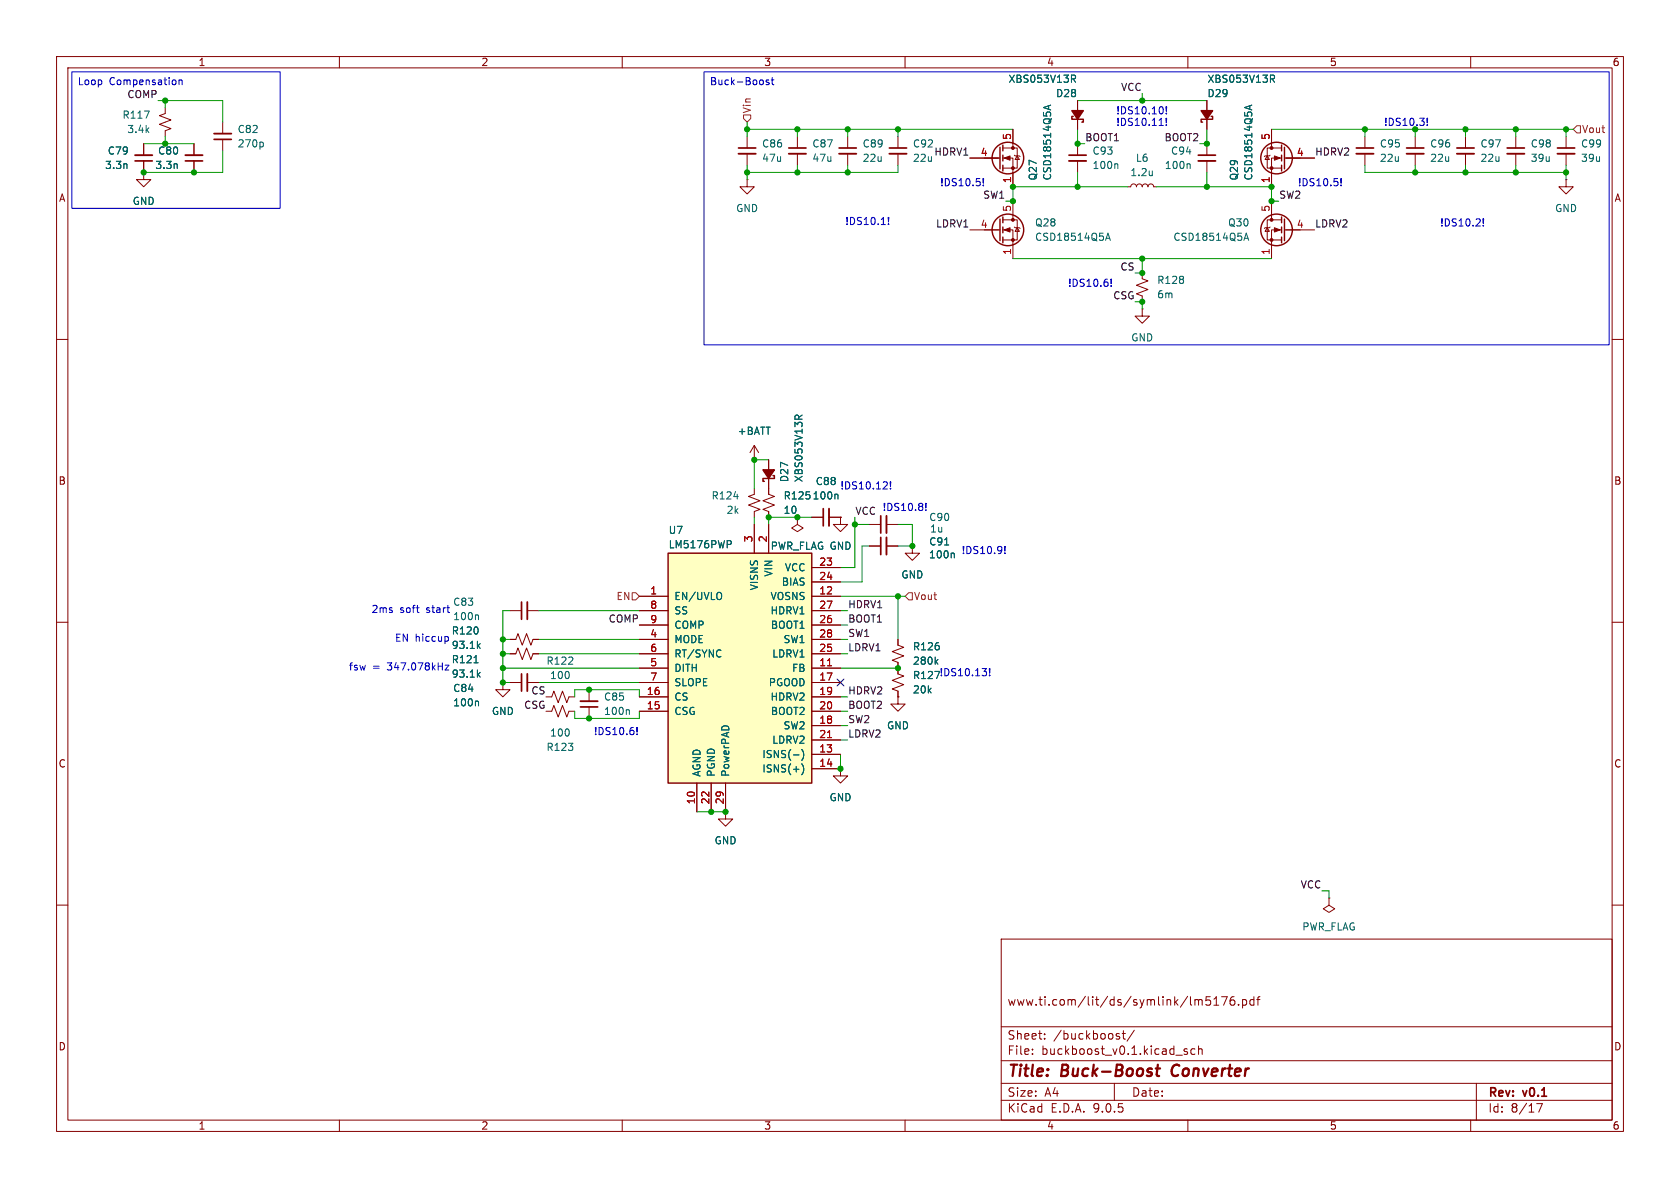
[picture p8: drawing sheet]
<svg xmlns="http://www.w3.org/2000/svg" width="297mm" height="210mm" viewBox="0 0 297 210" stroke-linecap="round" stroke-linejoin="round" font-family="sans-serif">
<g fill="none" stroke="#840000" stroke-width=".18">
<path d="M10 10h277v190h-277zM12 12h273v186h-273zM60 10v2M110 10v2M160 10v2M190.5 17.8v5.1M210 10v2M260 10v2M25.4 30.5v1.3h1.3l-1.3 1.2-1.3-1.2h1.3M25.4 30.5h.1M199.4 33h.5l.1-.3 .4-.2 .4 .2 .1 .3 .2-.3 .3-.2 .4 .2 .1 .3 .2-.3 .3-.2 .4 .2 .1 .3 .2-.3 .4-.2 .3 .2 .2 .3h.5M10 60h2"/>
<path d="M285 60h2M143.5 91.4h2M146.6 91.4h2M148.6 91.4v1.3h1.3l-1.3 1.3-1.3-1.3h1.3M148.6 91.4h.1M153.7 96.5h2M156.7 96.5h2M161.3 96.5v1.3h1.3l-1.3 1.3-1.3-1.3h1.3M161.3 96.5h.1M10 110h2M90.2 108h2M93.2 108h2"/>
<path d="M285 110h2M96.5 123.2h1l.4-1 .8 2 .7-2 .8 2 .4-1h1M148.6 135.9v1.3h1.3l-1.3 1.2-1.3-1.2h1.3M148.6 135.9h.1M128.3 143.5v1.3h1.2l-1.2 1.3-1.3-1.3h1.3M128.3 143.5h.1M10 160h2M177 166h108v32h-108zM214 176.2h-.8v.7l.2-.1h.5l.1 .3v.5l-.3 .1-.5-.1M214.6 177.7h.9M214.6 176.6l.4-.4v1.5M216 176.2h1l-.7 1.5"/>
<path d="M218.2 176.2a.59 .59 0 0 0-.7 .6v.6l.1 .2 .4 .1 .2-.1 .1-.5-.1-.3h-.5l-.2 .3M219 177.6v.1M219.7 176.8l.4-.1 .3 .3v.4l-.2 .2h-.5M219.7 176.7v1.5M221.7 176.8l-.5-.1-.2 .3v.4l.1 .2h.6M221.7 176.2v1.5M222.2 176.7h.5M222.7 176.2l-.3 .2v1.3M285 160h2M60 198v2M110 198v2M160 198v2"/>
<path d="M177 194.5h108M177 191.5h108M177 187.5h108M177 181.5h108M182.5 186.3v.1M182.5 185.5v.1M184.7 183.6v.1M184.7 182.8v.1M197 191.5v3M197.5 183.2l.4 .1 .1 .2-.3 .2h-.2M197.5 182.7l.4 .1M198.4 182.7h.6"/>
<path d="M198.6 182.2v1.3l.4 .2M200.5 182.1l-1.3 2M209.9 185.5l-.4-.1-.2 .2 .1 .2 .5 .2v.3h-.6M210 198v2M211.2 185.5l-.4-.1-.3 .3v.4l.2 .2h.5M211.9 185.5l.2-.1 .4 .1v.9M211.9 184.9v1.5M260 198v2M261 191.5v6.5M271.7 195.1h1l-.7 1.5"/>
</g>
<path d="M204.3 188.9h.8M204.7 188.2l-.2 1.7 .1 .2 .3 .1M207.4 188.5a1.27 1.27 0 0 0 0 1.6" fill="none" stroke="#840000" stroke-width=".4"/>
<path d="M145.5 89.9v3.1M155.7 95v3M92.2 106.4v3.1" fill="none" stroke="#840000" stroke-width=".3"/>
<path d="M146.6 89.9v3.1M156.7 95v3M93.2 106.4v3.1" fill="none" stroke="#840000" stroke-width=".33"/>
<path d="M189.4 13.3h.5l.2 .2-.1 .4h-.6M189.7 13.9l.4 .6M203.7 30.2v.9M203.7 30.9v.1M148 87.4l.1 .1v.7M167 96.3h.7M168.5 97.8l.2 .2v.6M84.4 108.7l.2 .2v.6" fill="none" stroke="#006464" stroke-width=".18"/>
<path d="M189.7 20.6h-.2v.5h2v.5h-.2" fill="none" stroke="#840000" stroke-width=".25"/>
<path d="M189.5 19.6h2l-1 1.5z" fill="#840000" stroke="#840000" stroke-width=".25"/>
<path d="M118.1 97.8h25.4v40.6h-25.4z" fill="#ffffc2"/>
<g fill="none" stroke="#840000" stroke-width=".25">
<path d="M176.8 26v3.8M176.8 38.7v3.8M177.3 25.7v1M177.3 27.4v1M177.3 29.2v1M177.3 38.4v1M214.1 20.6h.3v.5h-2.1v.5h.3M226.6 25.7v1M226.6 27.4v1M226.6 29.2v1M226.6 38.4v1M227.1 26v3.8"/>
<path d="M227.1 38.7v3.8M177.3 40.1v1M177.3 41.9v1M226.6 40.1v1M226.6 41.9v1M118.1 97.8h25.4v40.6h-25.4zM136.7 84.1h.2v.5h-2v.5h.2"/>
<circle cx="178.2" cy="27.9" r="2.79"/>
<circle cx="225.7" cy="27.9" r="2.79"/>
<circle cx="178.2" cy="40.6" r="2.79"/>
<circle cx="225.7" cy="40.6" r="2.79"/>
</g>
<g fill="none" stroke="#840000" stroke-width=".18">
<path d="M29.2 19.1v1l-1 .3 2 .8-2 .8 2 .7-1 .4v1M190.5 17.8v1.8M213.4 17.8v5.1M25.4 30.5h.1M25.4 25.4v2M25.4 28.4v2.1M34.3 25.4v2M34.3 28.4v2.1M39.4 21.6v2M39.4 24.6v2.1M132.1 31.8v1.2h1.2l-1.2 1.3-1.3-1.3h1.3M132.1 31.8h.1"/>
<path d="M132.1 24.1v2.1M132.1 27.2v2M141 24.1v2.1M141 27.2v2M149.9 24.1v2.1M149.9 27.2v2M158.7 24.1v2.1M158.7 27.2v2M171.4 27.9h5.4M177.3 26.2h2.5v3.5h-2.5M177.3 27.9h1.8v5.1M177.3 38.9h2.5v3.5h-2.5"/>
<path d="M179.1 22.9v3.3M179.1 35.6v3.3M179.3 27.4l.2 .2h.7l.1 .1M179.8 27.6l.4 .6h-.7zM190.5 21.1v1.8M190.5 25.4v2M190.5 28.4v2.1M213.4 25.4v2M213.4 28.4v2.1M224 27.6l.4 .6h-.8zM224.5 27.4l-.1 .2h-.8l-.1 .1M224.8 22.9v3.3"/>
<path d="M224.8 35.6v3.3M226.6 26.2h-2.6v3.5h2.6M226.6 27.9h-1.8v5.1M226.6 38.9h-2.6v3.5h2.6M227.1 27.9h5.3M241.3 24.1v2.1M241.3 27.2v2M250.2 24.1v2.1M250.2 27.2v2M259.1 24.1v2.1M259.1 27.2v2M268 24.1v2.1"/>
<path d="M268 27.2v2M276.9 31.8v1.2h1.2l-1.2 1.3-1.3-1.3h1.3M276.9 31.8h.1M276.9 24.1v2.1M276.9 27.2v2M171.4 40.6h5.4M177.3 40.6h1.8v5.1M179.3 40.1l.2 .2h.7l.1 .1M179.8 40.3l.4 .6h-.7zM201.9 54.6v1.3h1.3l-1.3 1.3-1.2-1.3h1.2M201.9 54.6h.1M201.9 48.3v1l1 .4-2 .7 2 .8-2 .7 1 .4v1"/>
<path d="M224 40.3l.4 .6h-.8zM224.5 40.1l-.1 .2h-.8l-.1 .1M226.6 40.6h-1.8v5.1M227.1 40.6h5.3M133.3 78.7v2.6M133.3 78.7l-.7 1.3M133.3 78.7l.8 1.3M133.3 81.3h.1M133.3 86.4v1l-1 .4 2.1 .7-2.1 .8 2.1 .7-1.1 .4v1M133.3 92.7v5.1M135.9 81.3v6.1l1 .4-2 .7 2 .8-2 .7 1 .4v1M135.9 92.7v5.1"/>
<path d="M141 91.4v1.3l1 .6-1 .7-1-.7 1-.6M141 91.4h.1M143.5 91.4h2M146.6 91.4h2M148.6 91.4h.1M153.7 92.7h2M153.7 96.5h2M156.7 92.7h2M156.7 96.5h2M161.3 96.5h.1M90.2 113h1l.4-1 .7 2 .8-2 .8 2 .3-1h1M90.2 115.6h1l.4-1 .7 2 .8-2 .8 2 .3-1h1"/>
<path d="M113 105.4h5.1M113 108h5.1M113 110.5h5.1M113 113h5.1M113 115.6h5.1M113 118.1h5.1M143.5 105.4h5.1M143.5 108h5.1M143.5 110.5h5.1M143.5 113h5.1M143.5 115.6h5.1M143.5 118.1h5.1"/>
<path d="M143.5 100.3h5.1M143.5 102.9h5.1M158.7 113v1l1.1 .4-2.1 .8 2.1 .8-2.1 .7 1 .4v2l1.1 .4-2.1 .8 2.1 .7-2.1 .8 1 .4v1M88.9 120.7v1.2h1.3l-1.3 1.3-1.3-1.3h1.3M88.9 120.7h.1M90.2 120.7h2M93.2 120.7h2M96.5 125.7h1l.4-1 .8 2 .7-2 .8 2 .4-1h1M104.1 121.9v2.1M104.1 125v2M113 120.7h5.1M113 123.2h5.1"/>
<path d="M113 125.7h5.1M123.2 138.4v5.1M125.7 138.4v5.1M128.3 138.4v5.1M143.5 120.7h5.1M143.5 123.2h5.1M143.5 125.7h5.1M143.5 128.3h5.1M143.5 130.8h5.1M143.5 133.4h5.1M143.5 135.9h5.1M148.6 135.9h.1"/>
<path d="M158.7 123.2v1.3h1.3l-1.3 1.2-1.2-1.2h1.2M158.7 123.2h.1M128.3 143.5h.1M234.9 158.8v1.2l1.1 .7-1.1 .6-1-.6 1-.7M234.9 158.8h.1"/>
</g>
<g fill="none" stroke="#006464" stroke-width=".18">
<path d="M25.5 19.6h.9l-.6 1.3M185.4 18.7v.6M185.7 18.6l-1.2 .4 1.2 .4M189.4 13.3h.5l.2 .2-.1 .4h-.6M189.7 13.9l.4 .6M220.9 18.7v.6M221.3 18.6l-1.3 .4 1.3 .4M224.6 13.3h.5l.2 .2-.1 .4h-.6M224.9 13.9l.4 .6M22.4 29v.8M31.3 29v.8M46.3 25.1l.3 .3v.3l-.3 .3"/>
<path d="M197.4 28.9l.2 .2v.7M210.2 28.9l.2 .2v.7M195.4 42.5l.5-1.3 .4 1.3M195.6 42.1h.6M219.9 42.5l.4-1.3 .4 1.3M220 42.1h.6M140.5 74.1v-.5l.3-.2 .3 .1 .1 .6M141.8 73.4l-.6 .4M129 95.6l.3 .2-.1 .3-.2 .1M129.7 87.8h.8M148 87.4l.1 .1v.7M167 96.3h.7"/>
<path d="M168.5 97.8l.2 .2v.6M83.8 117.2h.7M84.5 114.1l.4 .5M84.5 119.2l.4 .5M84.9 113.8l-.5 .5M84.9 118.9l-.5 .4M127.4 104.8a.9 .9 0 0 1 0 1.1M127.4 114.9l.1 .1M127.5 116l-.1 .1M165.3 118.7h.8M165.5 116.9l.3 .5M165.8 116.6l-.5 .5"/>
<path d="M84.4 123.9l.2 .2v.7M111.1 125.5l.2 .1v.7M140.3 133.4h.9M141.7 132.5a1.46 1.46 0 0 1 0 1.9M141.7 135a1.46 1.46 0 0 1 0 2"/>
</g>
<path d="M146.3 117.7h.7M146.3 130.4h.7" fill="none" stroke="#a90000" stroke-width=".18"/>
<g fill="#840000" stroke="#840000" stroke-width=".25">
<path d="M134.9 83.1h2l-1 1.5z"/>
<path d="M212.3 19.6h2.1l-1 1.5z"/>
</g>
<g fill="none" stroke="#840000" stroke-width=".3">
<path d="M23.9 28.4h3M32.8 28.4h3M37.8 24.6h3.1M130.6 26.2h3M139.4 26.2h3.1M148.3 26.2h3.1M157.2 26.2h3.1M189 27.4h3M211.8 27.4h3.1M239.8 26.2h3M248.7 26.2h3M257.6 26.2h3"/>
<path d="M266.4 26.2h3.1M275.3 26.2h3.1M155.7 91.2v3M92.2 119.1v3.1M102.6 125h3.1"/>
</g>
<g fill="none" stroke="#840000" stroke-width=".33">
<path d="M23.9 27.4h3M32.8 27.4h3M37.8 23.6h3.1M130.6 27.2h3M139.4 27.2h3.1M148.3 27.2h3.1M157.2 27.2h3.1M189 28.4h3M211.8 28.4h3.1M239.8 27.2h3M248.7 27.2h3M257.6 27.2h3"/>
<path d="M266.4 27.2h3.1M275.3 27.2h3.1M156.7 91.2v3M93.2 119.1v3.1M102.6 124h3.1"/>
</g>
<g fill="#840000" stroke="#840000" stroke-width=".18">
<path d="M177.5 27.9l1.1-.3v.7z"/>
<path d="M177.5 40.6l1.1-.3v.7z"/>
<path d="M225.3 27.6l1 .3-1 .4z"/>
<path d="M225.3 40.3l1 .3-1 .4z"/>
<circle cx="179.1" cy="26.2" r=".25"/>
<circle cx="179.1" cy="29.7" r=".25"/>
<circle cx="179.1" cy="38.9" r=".25"/>
<circle cx="179.1" cy="42.4" r=".25"/>
<circle cx="224.8" cy="26.2" r=".25"/>
<circle cx="224.8" cy="29.7" r=".25"/>
<circle cx="224.8" cy="38.9" r=".25"/>
<circle cx="224.8" cy="42.4" r=".25"/>
</g>
<path d="M131.4 20.3h1.3v.7l-.6 .6-.7-.6zM278.8 22.2h.6v1.3h-.6l-.7-.6zM111.8 104.8h.6l.6 .6-.6 .6h-.6zM160.7 104.8h.6v1.2h-.6l-.7-.6z" fill="none" stroke="#725600" stroke-width=".18"/>
<g fill="none" stroke="#009600" stroke-width=".18">
<path d="M27.9 17.8h11.5v3.8M29.2 17.8v1.3M190.5 17.8h22.9M201.9 16.5v1.3M25.4 25.4h8.9M29.2 24.1v1.3M39.4 26.7v3.8h-14M132.1 22.9h47M132.1 21.6v2.5M132.1 29.2v2.6M141 22.9v1.2M141 29.2v1.3"/>
<path d="M149.9 22.9v1.2M149.9 29.2v1.3M158.7 29.2v1.3h-26.6M158.7 22.9v1.2M190.5 22.9v2.5h1.3M190.5 30.5v2.5M199.4 33h-20.3v2.6h-1.3M204.5 33h20.3v2.6h1.3M213.4 22.9v2.5h-1.3M213.4 30.5v2.5M224.8 22.9h53.3M241.3 29.2v1.3h35.6"/>
<path d="M241.3 22.9v1.2M250.2 22.9v1.2M250.2 29.2v1.3M259.1 22.9v1.2M259.1 29.2v1.3M268 22.9v1.2M268 29.2v1.3M276.9 22.9v1.2M276.9 29.2v2.6M179.1 45.7h45.7M200.7 53.3h1.2v1.3M201.9 45.7v2.6h-1.2"/>
<path d="M133.3 91.4v1.3M135.9 81.3h-2.6v5.1M143.5 91.4h-7.6v1.3M151.1 91.4v8.9h-2.5M151.1 92.7h2.6M153.7 96.5h-1.3v6.4h-3.8M158.7 92.7h2.6v3.8h-2.6M88.9 113h1.3M88.9 115.6h1.3M88.9 118.1h24.1M90.2 108h-1.3v12.7h1.3M95.2 113h17.8"/>
<path d="M95.2 115.6h17.8M95.2 108h17.8M148.6 113h1.3M148.6 115.6h1.3M148.6 108h1.3M148.6 105.4h11.4M148.6 118.1h10.1M148.6 110.5h1.3M158.7 105.4v7.6M95.2 120.7h17.8M101.6 123.2v-1.3h11.4v1.3M101.6 125.7v1.3h11.4v-1.3"/>
<path d="M148.6 128.3h1.3M148.6 130.8h1.3M148.6 133.4v2.5M148.6 125.7h1.3M148.6 123.2h1.3M123.2 143.5h5.1M233.7 157.5h1.2v1.3"/>
</g>
<path d="M148 120l1.2 1.3M149.2 120l-1.2 1.3" fill="none" stroke="#000084" stroke-width=".18"/>
<g fill="none" stroke="#0000c2" stroke-width=".18">
<path d="M12.7 12.7h36.8v24.1h-36.8zM31.7 14.1v.9M31.7 14.2l.1-.1 .3 .1 .1 .8M124.5 12.7h160v48.3h-160zM135.9 14.2l-.3-.1-.2 .2 .1 .2 .4 .1v.3h-.5M136.3 14.1h.5M136.5 13.7v1.1l.3 .2M205.5 19l.1 .3-.1 .7M206.2 18.9v.8M157.1 39.6v.1M157.1 38.4v.8M173.8 32.7v.1"/>
<path d="M173.8 31.6v.8M204.9 22.2h.7M206.2 20v.1M206.2 20.9v.8M206.2 22.1v.1M237.1 32.7v.1M237.1 31.6v.8M252.3 22.1v.1M252.3 20.9v.8M262.2 39.8v.2M262.2 38.7v.8M196.4 50.5v.1"/>
<path d="M196.4 49.4v.7M156.8 85.2l.1 .2-.1 .3-.7 .7h.8M157.4 86.3v.1M157.4 85.2v.8M163.7 90.1v.1M163.7 89v.8M177.6 97.7v.2M177.6 96.6v.8M78.7 117.6h.7l-.7 .8h.7M79 112.5l.3 .3v.3l-.3 .3M173.6 118.2h.8l-.4 .5M174.3 118.7l.1 .2-.1 .5"/>
<path d="M175 119.3v.2M175 118.2v.8M112.6 129.7v.2M112.6 128.6v.8"/>
</g>
<g fill="#009600" stroke="#009600" stroke-width=".18">
<circle cx="161.3" cy="96.5" r=".46"/>
<circle cx="151.1" cy="92.7" r=".46"/>
<circle cx="133.3" cy="81.3" r=".46"/>
<circle cx="158.7" cy="105.4" r=".46"/>
<circle cx="158.7" cy="118.1" r=".46"/>
<circle cx="250.2" cy="30.5" r=".46"/>
<circle cx="259.1" cy="30.5" r=".46"/>
<circle cx="224.8" cy="35.6" r=".46"/>
<circle cx="224.8" cy="33" r=".46"/>
<circle cx="276.9" cy="30.5" r=".46"/>
<circle cx="276.9" cy="22.9" r=".46"/>
<circle cx="259.1" cy="22.9" r=".46"/>
<circle cx="250.2" cy="22.9" r=".46"/>
<circle cx="241.3" cy="22.9" r=".46"/>
<circle cx="268" cy="22.9" r=".46"/>
<circle cx="268" cy="30.5" r=".46"/>
<circle cx="213.4" cy="25.4" r=".46"/>
<circle cx="213.4" cy="33" r=".46"/>
<circle cx="179.1" cy="33" r=".46"/>
<circle cx="179.1" cy="35.6" r=".46"/>
<circle cx="141" cy="22.9" r=".46"/>
<circle cx="132.1" cy="30.5" r=".46"/>
<circle cx="141" cy="30.5" r=".46"/>
<circle cx="132.1" cy="22.9" r=".46"/>
<circle cx="149.9" cy="30.5" r=".46"/>
<circle cx="158.7" cy="22.9" r=".46"/>
<circle cx="149.9" cy="22.9" r=".46"/>
<circle cx="88.9" cy="120.7" r=".46"/>
<circle cx="104.1" cy="121.9" r=".46"/>
<circle cx="104.1" cy="127" r=".46"/>
<circle cx="88.9" cy="118.1" r=".46"/>
<circle cx="88.9" cy="115.6" r=".46"/>
<circle cx="148.6" cy="135.9" r=".46"/>
<circle cx="125.7" cy="143.5" r=".46"/>
<circle cx="128.3" cy="143.5" r=".46"/>
<circle cx="141" cy="91.4" r=".46"/>
<circle cx="135.9" cy="91.4" r=".46"/>
<circle cx="29.2" cy="25.4" r=".46"/>
<circle cx="29.2" cy="17.8" r=".46"/>
<circle cx="25.4" cy="30.5" r=".46"/>
<circle cx="34.3" cy="30.5" r=".46"/>
<circle cx="88.9" cy="113" r=".46"/>
<circle cx="201.9" cy="48.3" r=".46"/>
<circle cx="201.9" cy="53.3" r=".46"/>
<circle cx="190.5" cy="25.4" r=".46"/>
<circle cx="190.5" cy="33" r=".46"/>
<circle cx="201.9" cy="45.7" r=".46"/>
<circle cx="201.9" cy="17.8" r=".46"/>
</g>
<g font-size="2.8" fill="#840000">
<text x="178" y="190.9">Title:</text>
<text x="187.7" y="190.9">Buck-Boost</text>
<text x="208" y="190.9">Converter</text>
</g>
<g font-size="2.1" fill="#840000">
<text x="178" y="178">www.ti.com/lit/ds/symlink/lm5176.pdf</text>
<text x="178" y="184">Sheet:</text>
<text x="186.2" y="184">/buckboost/</text>
<text x="178" y="186.7">File:</text>
<text x="184.1" y="186.7">buckboost_v0.1.kicad_sch</text>
<text x="178" y="196.9">KiCad</text>
<text x="178" y="194.1">Size:</text>
<text x="184.7" y="194.1">A4</text>
<text x="185.7" y="196.9">E.D.A.</text>
<text x="193.3" y="196.9">9.0.5</text>
<text x="200" y="194.1">Date:</text>
<text x="263" y="194.3">Rev:</text>
<text x="263" y="196.9">Id:</text>
<text x="267.1" y="196.9">8/17</text>
<text x="269.4" y="194.3">v0.1</text>
</g>
<g font-size="1.8" fill="#840000">
<text x="35" y="11.9">1</text>
<text x="85" y="11.9">2</text>
<text x="135" y="11.9">3</text>
<text x="185" y="11.9">4</text>
<text x="235" y="11.9">5</text>
<text x="285" y="11.9">6</text>
<text x="10.3" y="35.9">A</text>
<text x="285.3" y="35.9">A</text>
<text x="10.3" y="85.9">B</text>
<text x="285.3" y="85.9">B</text>
<text x="10.3" y="135.9">C</text>
<text x="285.3" y="135.9">C</text>
<text x="10.3" y="185.9">D</text>
<text x="285.3" y="185.9">D</text>
<text x="35" y="199.9">1</text>
<text x="85" y="199.9">2</text>
<text x="135" y="199.9">3</text>
<text x="185" y="199.9">4</text>
<text x="235" y="199.9">5</text>
<text x="285" y="199.9">6</text>
</g>
<g font-size="1.8" fill="#0000c2">
<text x="13.7" y="15.4">Loop</text>
<text x="19.3" y="15.4">Compensation</text>
<text x="125.4" y="15.4">Buck-Boost</text>
<text x="197.3" y="20.4">!DS10.10!</text>
<text x="197.3" y="22.5">!DS10.11!</text>
<text x="244.6" y="22.5">!DS10.3!</text>
<text x="166.1" y="33.1">!DS10.5!</text>
<text x="229.4" y="33.1">!DS10.5!</text>
<text x="149.4" y="40">!DS10.1!</text>
<text x="254.5" y="40.2">!DS10.2!</text>
<text x="188.7" y="50.9">!DS10.6!</text>
<text x="148.5" y="86.7">!DS10.12!</text>
<text x="156" y="90.5">!DS10.8!</text>
<text x="169.9" y="98.1">!DS10.9!</text>
<text x="65.6" y="108.6">2ms</text>
<text x="69.7" y="113.6">EN hiccup</text>
<text x="70.7" y="108.6">soft</text>
<text x="75.5" y="108.6">start</text>
<text x="61.6" y="118.7">fsw</text>
<text x="65.8" y="118.7">=</text>
<text x="68.6" y="118.7">347.078kHz</text>
<text x="104.9" y="130.2">!DS10.6!</text>
</g>
<g font-size="1.8" fill="#0f0f0f">
<text x="22.4" y="17.4">COMP</text>
<text x="198.1" y="16.2">VCC</text>
<text x="165.1" y="27.6">HDRV1</text>
<text x="191.8" y="25.1">BOOT1</text>
<text x="205.8" y="25.1">BOOT2</text>
<text x="232.4" y="27.6">HDRV2</text>
<text x="173.7" y="35.2">SW1</text>
<text x="226.1" y="35.2">SW2</text>
<text x="165.4" y="40.3">LDRV1</text>
<text x="232.4" y="40.3">LDRV2</text>
<text x="198" y="47.9">CS</text>
<text x="196.7" y="53">CSG</text>
<text x="151.1" y="91.1">VCC</text>
<text x="149.9" y="107.6">HDRV1</text>
<text x="107.5" y="110.1">COMP</text>
<text x="149.9" y="112.7">SW1</text>
<text x="149.9" y="110.1">BOOT1</text>
<text x="149.9" y="115.2">LDRV1</text>
<text x="92.6" y="125.4">CSG</text>
<text x="93.8" y="122.8">CS</text>
<text x="149.9" y="122.8">HDRV2</text>
<text x="149.9" y="125.4">BOOT2</text>
<text x="149.9" y="130.5">LDRV2</text>
<text x="149.9" y="127.9">SW2</text>
<text x="229.8" y="157.1">VCC</text>
</g>
<g font-size="1.8" fill="#006464">
<text x="178.2" y="14.8">XBS053V13R</text>
<text x="186.6" y="17.4">D28</text>
<text x="213.4" y="14.8">XBS053V13R</text>
<text x="213.4" y="17.4">D29</text>
<text x="21.6" y="21.2">R117</text>
<text x="22.4" y="23.7">3.4k</text>
<text x="41.9" y="23.7">C82</text>
<text x="19" y="27.5">C79</text>
<text x="27.8" y="27.5">C80</text>
<text x="41.9" y="26.3">270p</text>
<text x="134.6" y="26.3">C86</text>
<text x="134.6" y="28.8">47u</text>
<text x="143.5" y="26.3">C87</text>
<text x="143.5" y="28.8">47u</text>
<text x="152.4" y="26.3">C89</text>
<text x="152.4" y="28.8">22u</text>
<text x="161.3" y="26.3">C92</text>
<text x="161.3" y="28.8">22u</text>
<text x="193" y="27.5">C93</text>
<text x="200.7" y="28.8">L6</text>
<text x="206.9" y="27.5">C94</text>
<text x="243.8" y="26.3">C95</text>
<text x="243.8" y="28.8">22u</text>
<text x="252.7" y="26.3">C96</text>
<text x="252.7" y="28.8">22u</text>
<text x="261.6" y="26.3">C97</text>
<text x="261.6" y="28.8">22u</text>
<text x="270.5" y="26.3">C98</text>
<text x="270.5" y="28.8">39u</text>
<text x="279.4" y="26.3">C99</text>
<text x="279.4" y="28.8">39u</text>
<text x="18.5" y="30.1">3.3n</text>
<text x="27.4" y="30.1">3.3n</text>
<text x="183.5" y="32" transform="rotate(-90 183.5 32)">Q27</text>
<text x="186" y="32" transform="rotate(-90 186 32)">CSD18514Q5A</text>
<text x="193" y="30.1">100n</text>
<text x="199.7" y="31.3">1.2u</text>
<text x="205.8" y="30.1">100n</text>
<text x="219" y="32" transform="rotate(-90 219 32)">Q29</text>
<text x="221.6" y="32" transform="rotate(-90 221.6 32)">CSD18514Q5A</text>
<text x="23.4" y="36.4">GND</text>
<text x="130" y="37.7">GND</text>
<text x="182.9" y="40.2">Q28</text>
<text x="217" y="40.2">Q30</text>
<text x="274.8" y="37.7">GND</text>
<text x="182.9" y="42.8">CSD18514Q5A</text>
<text x="207.3" y="42.8">CSD18514Q5A</text>
<text x="204.5" y="50.4">R128</text>
<text x="204.5" y="52.9">6m</text>
<text x="199.9" y="60.6">GND</text>
<text x="130.3" y="77.1">+BATT</text>
<text x="125.7" y="88.5">R124</text>
<text x="138.4" y="88.5">R125</text>
<text x="139.5" y="85.3" transform="rotate(-90 139.5 85.3)">D27</text>
<text x="142.1" y="85.3" transform="rotate(-90 142.1 85.3)">XBS053V13R</text>
<text x="143.6" y="88.5">100n</text>
<text x="144.1" y="86">C88</text>
<text x="118.1" y="94.6">U7</text>
<text x="128.4" y="91">2k</text>
<text x="138.4" y="91">10</text>
<text x="164.2" y="92.3">C90</text>
<text x="164.3" y="94.3">1u</text>
<text x="118.1" y="97.1">LM5176PWP</text>
<text x="136.2" y="97.4">PWR_FLAG GND</text>
<text x="138.7" y="101.2">VCC</text>
<text x="164.1" y="98.9">100n</text>
<text x="164.2" y="96.6">C91</text>
<text x="80" y="107.3">C83</text>
<text x="119.1" y="106.3">EN/UVLO</text>
<text x="134.2" y="104.5" transform="rotate(-90 134.2 104.5)">VISNS</text>
<text x="136.1" y="106.3">VOSNS</text>
<text x="136.8" y="102" transform="rotate(-90 136.8 102)">VIN</text>
<text x="138.1" y="103.7">BIAS</text>
<text x="159.3" y="102.5">GND</text>
<text x="79.8" y="112.4">R120</text>
<text x="80" y="109.8">100n</text>
<text x="119.1" y="108.8">SS</text>
<text x="119.1" y="111.4">COMP</text>
<text x="119.1" y="113.9">MODE</text>
<text x="136.1" y="108.8">HDRV1</text>
<text x="136.2" y="111.4">BOOT1</text>
<text x="138.4" y="113.9">SW1</text>
<text x="79.8" y="117.4">R121</text>
<text x="79.8" y="114.9">93.1k</text>
<text x="79.8" y="120">93.1k</text>
<text x="96.5" y="117.7">R122</text>
<text x="119.1" y="116.4">RT/SYNC</text>
<text x="119.1" y="119">DITH</text>
<text x="136.4" y="116.4">LDRV1</text>
<text x="139.9" y="119">FB</text>
<text x="161.3" y="115.2">R126</text>
<text x="161.3" y="117.7">280k</text>
<text x="166" y="119.7">!DS10.13!</text>
<text x="80" y="125.1">100n</text>
<text x="80" y="122.5">C84</text>
<text x="97.1" y="120.2">100</text>
<text x="106.7" y="124">C85</text>
<text x="119.1" y="121.5">SLOPE</text>
<text x="119.1" y="124.1">CS</text>
<text x="135.8" y="121.5">PGOOD</text>
<text x="136.1" y="124.1">HDRV2</text>
<text x="161.3" y="120.2">R127</text>
<text x="161.3" y="122.8">20k</text>
<text x="86.9" y="126.6">GND</text>
<text x="97.1" y="130.4">100</text>
<text x="106.7" y="126.6">100n</text>
<text x="119.1" y="126.6">CSG</text>
<text x="136.2" y="126.6">BOOT2</text>
<text x="136.4" y="131.7">LDRV2</text>
<text x="138.4" y="129.1">SW2</text>
<text x="156.7" y="129.1">GND</text>
<text x="96.5" y="132.9">R123</text>
<text x="124.1" y="137.4" transform="rotate(-90 124.1 137.4)">AGND</text>
<text x="126.6" y="137.4" transform="rotate(-90 126.6 137.4)">PGND</text>
<text x="129.1" y="137.4" transform="rotate(-90 129.1 137.4)">PowerPAD</text>
<text x="134.7" y="134.2">ISNS(-)</text>
<text x="134.7" y="136.8">ISNS(+)</text>
<text x="146.6" y="141.8">GND</text>
<text x="126.2" y="149.5">GND</text>
<text x="230.1" y="164.7">PWR_FLAG</text>
</g>
<g font-size="1.8" fill="#725600">
<text x="132.9" y="20.1" transform="rotate(-90 132.9 20.1)">Vin</text>
<text x="279.6" y="23.7">Vout</text>
<text x="108.9" y="106.3">EN</text>
<text x="161.5" y="106.3">Vout</text>
</g>
<g font-size="1.8" fill="#a90000">
<text x="173.3" y="27.7">4</text>
<text x="178.8" y="24.8" transform="rotate(-90 178.8 24.8)">5</text>
<text x="224.5" y="24.8" transform="rotate(-90 224.5 24.8)">5</text>
<text x="229.2" y="27.7">4</text>
<text x="178.8" y="32.5" transform="rotate(-90 178.8 32.5)">1</text>
<text x="224.5" y="32.5" transform="rotate(-90 224.5 32.5)">1</text>
<text x="173.3" y="40.4">4</text>
<text x="178.8" y="37.5" transform="rotate(-90 178.8 37.5)">5</text>
<text x="224.5" y="37.5" transform="rotate(-90 224.5 37.5)">5</text>
<text x="229.2" y="40.4">4</text>
<text x="178.8" y="45.2" transform="rotate(-90 178.8 45.2)">1</text>
<text x="224.5" y="45.2" transform="rotate(-90 224.5 45.2)">1</text>
<text x="133.1" y="96" transform="rotate(-90 133.1 96)">3</text>
<text x="135.6" y="96" transform="rotate(-90 135.6 96)">2</text>
<text x="144.7" y="100.1">23</text>
<text x="114.9" y="105.2">1</text>
<text x="114.9" y="107.7">8</text>
<text x="144.7" y="102.6">24</text>
<text x="144.7" y="105.2">12</text>
<text x="144.7" y="107.7">27</text>
<text x="114.9" y="110.2">9</text>
<text x="114.9" y="112.8">4</text>
<text x="144.7" y="110.2">26</text>
<text x="144.7" y="112.8">28</text>
<text x="114.9" y="115.3">6</text>
<text x="114.9" y="117.9">5</text>
<text x="144.7" y="115.3">25</text>
<text x="144.7" y="117.9">11</text>
<text x="114.3" y="122.9">16</text>
<text x="114.3" y="125.5">15</text>
<text x="114.9" y="120.4">7</text>
<text x="144.7" y="120.4">17</text>
<text x="144.7" y="122.9">19</text>
<text x="144.7" y="125.5">20</text>
<text x="144.7" y="128">18</text>
<text x="144.7" y="130.6">21</text>
<text x="144.7" y="133.1">13</text>
<text x="144.7" y="135.6">14</text>
<text x="122.9" y="142.3" transform="rotate(-90 122.9 142.3)">10</text>
<text x="125.5" y="142.3" transform="rotate(-90 125.5 142.3)">22</text>
<text x="128" y="142.3" transform="rotate(-90 128 142.3)">29</text>
</g>
</svg>
